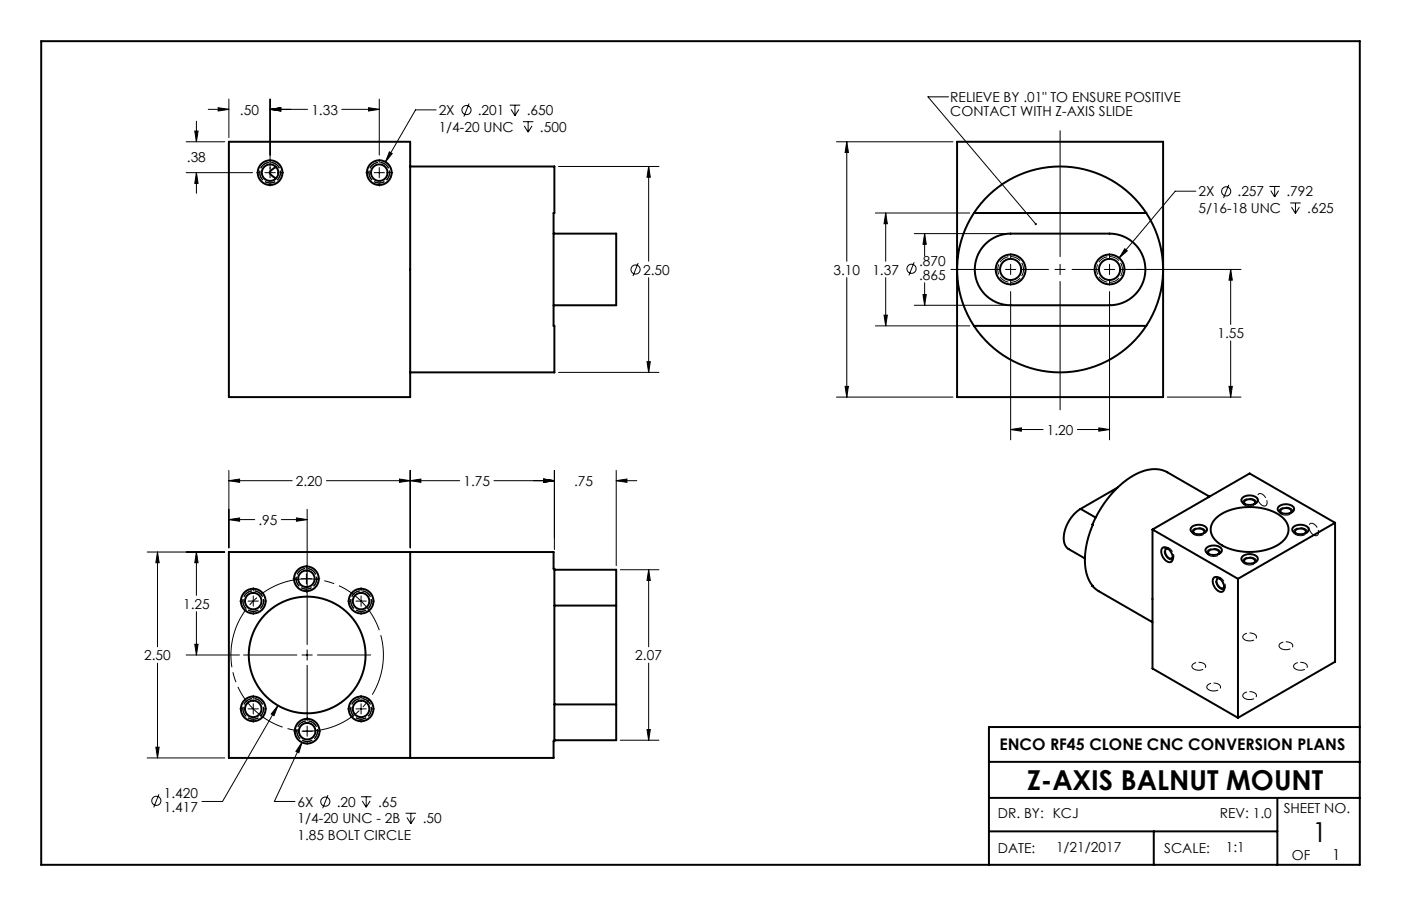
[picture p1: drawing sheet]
<svg xmlns="http://www.w3.org/2000/svg" width="432mm" height="279mm" viewBox="0 0 432 279" stroke-linecap="round" stroke-linejoin="round" font-family="sans-serif">
<g fill="none" stroke="#000" stroke-width=".31">
<path d="M60.5 37.4v6.3M64.2 33.7h6.3M67.2 33.2l3.3 .5-3.3 .5zM70.5 30.5v12M83.2 33.7l3.3-.5v1zM83.2 30.5v24.3M83.2 33.7h11.6M105.3 33.7h11.6M113.6 33.2l3.3 .5-3.3 .5zM116.9 30.5v17.3M134.4 33.9h-6.3l-9.3 16M144.6 31.9l-1.6 4.1"/>
<path d="M157.1 32.4h3.2M157.5 33.7l1.2 2M158.7 32.4v3.3M159.9 33.7l-1.2 2M161.2 37.5h3.2M161.6 38.8l1.2 2M162.8 37.5v3.3M164 38.8l-1.2 2M292.4 29.9h-6.4l33.2 39.2M57.4 43.7h11.9M57.4 53.2h20.4M60 40.4h1l-.5 3.3z"/>
<path d="M60.5 53.2l.5 3.3h-1zM60.5 53.2v6.4M79.1 53.2h1M81.7 53.2h3.1M83.2 56.4v1M86.4 53.2h1M112.8 53.2h.9M115.3 53.2h3.2M116.9 49.1v1M116.9 51.7v3.1M116.9 56.4v1M120 46.8l.9 .5-2.1 2.6z"/>
<path d="M120.1 53.2h.9M172.1 51.3h31M199.9 51.3l.5 3.3h-1zM199.9 51.3v29.2M257.8 43.7h35.9M261 43.7l.5 3.3h-1zM261 43.7v36.9M326.7 40.3v38.9M368.6 59h-6.4l-17.3 20.6M378.7 57l-1.6 4M391.3 57.5h3.2M391.7 58.8l1.2 1.9"/>
<path d="M392.9 57.5v3.2M394.1 58.8l-1.2 1.9M269.8 65.7h29.1M273 65.7l.5 3.3h-1zM273 65.7v14.9M281.8 72h28.4M285 72l.5 3.3h-1zM285 72v7M311.5 78.2v1.7M342 78.2v1.7M346.7 76.7l.7 .7-2.5 2.2zM397.7 62.6h3.2"/>
<path d="M398.1 63.9l1.2 1.9M399.3 62.6v3.2M400.5 63.9l-1.2 1.9M196.7 81.1l-1.6 4M199.9 85.6v29.2M261 85.6v36.9M272.5 97.2h1l-.5 3.3zM273 85.6v14.9M281.7 80.9l-1.6 4M281.8 94.1h28.4M284.5 90.8h1l-.5 3.3zM285 87.2v6.9"/>
<path d="M293.1 83.1h15.2M309.9 83.1h3.2M311.5 81.5v3.2M311.5 86.3v1.6M311.5 89.9v45.7M314.7 83.1h8.5M325.1 83.1h3.2M326.7 81.5v3.2M326.7 86.8v39.6M330.4 83.1h8.4M340.4 83.1h3.2M342 81.5v3.2"/>
<path d="M342 86.3v1.6M342 89.9v45.7M345.1 83.1h37.4M379.3 83.1l.5 3.3h-1zM379.3 83.1v17M172.1 114.8h31M199.4 111.5h1l-.5 3.3zM260.5 119.2h1l-.5 3.3zM269.8 100.5h29.1M378.8 119.2h1l-.5 3.3zM379.3 105.1v17.4M257.8 122.5h35.9"/>
<path d="M311.5 132.5l3.3-.5v1zM311.5 132.5h10M332 132.5h10M338.7 132l3.3 .5-3.3 .5zM359.7 122.5h22.8M70.5 148.2l3.3-.5v1zM70.5 145.1v23.9M70.5 148.2h19.5M91.4 159.7l3.3 .5-3.3 .5zM94.7 157.1v24M100.6 148.2h41.1M123.1 147.7l3.3 .5-3.3 .5z"/>
<path d="M126.4 148.2l3.3-.5v1zM126.4 145.1v23.9M152.2 148.2h18.7M167.6 147.7l3.3 .5-3.3 .5zM170.9 145.1v24.4M189.9 148.2l3.3-.5v1zM189.9 148.2h6.4M189.9 145.1v29.3M45.4 170.2h23.9M48.5 170.2l.5 3.3h-1zM48.5 170.2v29.3M60.5 170.2l.5 3.3h-1z"/>
<path d="M60.5 170.2v13.4M70.5 160.2l3.3-.5v1zM70.5 160.2h8M86.7 160.2h8M90.3 178.5h1M92.9 178.5h3.1M94.4 174.4v.9M94.4 176.9v3.2M97.6 178.5h1M191.2 175.7h11.9M199.9 175.7l.5 3.3h-1zM199.9 175.7v23.8"/>
<path d="M60 198.7h1l-.5 3.3zM60.5 188.6v13.4M73.9 185.4h1M76.5 185.4h3.1M78.1 181.2v1M78.1 183.8v3.2M78.1 188.5v1M81.2 185.4h1M94.4 181.7v.9M94.7 182.4v16.4M107.1 185.4h1M109.7 185.4h3.2"/>
<path d="M111.3 181.2v1M111.3 183.8v3.2M111.3 188.5v1M114.5 185.4h.9M48.5 204.5v29.2M57.4 202h16.4M73.9 218.6h1M75.1 202h16.4M76.5 218.6h3.1M78.1 214.5v.9M78.1 217v3.2M81.2 218.6h1"/>
<path d="M85.7 217.6l-1.2 3.1-.9-.5zM85.7 217.6l-17.1 29.6h-6.4M93.1 202h3.2M94.7 200.4v3.2M94.7 205.2v17.1M97.8 202h16.5M107.1 218.6h1M109.7 218.6h3.2M111.3 214.5v.9M111.3 217v3.2M114.5 218.6h.9M199.9 204.5v23.8"/>
<path d="M45.4 233.7h23.9M48 230.4h1l-.5 3.3zM78.1 221.8v.9M90.5 225.5h1M93.1 228.9l-1 3.2-.9-.4zM93.1 228.9l-8.5 18.3h6.3M93.1 225.5h3.2M94.7 223.9v3.2M94.7 228.7v.9M97.8 225.5h1M111.3 221.8v.9M191.2 228.3h11.9"/>
<path d="M199.4 225h1l-.5 3.3zM49 244.9l-1.6 4.1M101.1 245.2l-1.6 4M111.2 245.7h3.3M111.7 247l1.2 1.9M112.9 245.7v3.2M114.1 247l-1.2 1.9M125 250.8h3.2M125.4 252.1l1.2 1.9M126.6 250.8v3.2M127.8 252.1l-1.2 1.9"/>
<circle cx="143.8" cy="33.9" r="1.41"/>
<circle cx="377.9" cy="59" r="1.41"/>
<circle cx="195.9" cy="83.1" r="1.41"/>
<circle cx="280.9" cy="82.9" r="1.41"/>
<circle cx="48.2" cy="247" r="1.41"/>
<circle cx="100.3" cy="247.2" r="1.41"/>
</g>
<path d="M117.1 195.1a23.5 23.5 0 0 0-39.3-9.4 23.5 23.5 0 0 0 10.7 39 23.5 23.5 0 0 0 29-28.3l-.4-1.3" fill="none" stroke="#000" stroke-width=".31" stroke-dasharray="19 1.6 3.2 1.6" stroke-dashoffset="24.6" stroke-linecap="butt"/>
<g fill="none" stroke="#000" stroke-width=".31" stroke-dasharray="3.2 .8" stroke-dashoffset="1.5" stroke-linecap="butt">
<path d="M83.2 56.4a3.2 3.2 0 0 0 2.8-4.7 3.2 3.2 0 0 0-5.4-.2 3.2 3.2 0 0 0 2.4 4.9h.2M83.2 56.4a3.2 3.2 0 0 1-2.7-4.7 3.2 3.2 0 0 1 5.4-.2 3.2 3.2 0 0 1-2.4 4.9h-.3M116.9 56.4a3.2 3.2 0 0 0 2.8-4.7 3.2 3.2 0 0 0-5.5-.2 3.2 3.2 0 0 0 2.4 4.9h.3M116.9 56.4a3.2 3.2 0 0 1-2.8-4.7 3.2 3.2 0 0 1 5.5-.2 3.2 3.2 0 0 1-2.5 4.9h-.2M78.1 188.5a3.2 3.2 0 0 0 2.7-4.6 3.2 3.2 0 0 0-5.4-.3 3.2 3.2 0 0 0 2.4 4.9h.3M78.1 188.5a3.2 3.2 0 0 1-2.8-4.6 3.2 3.2 0 0 1 5.4-.3 3.2 3.2 0 0 1-2.4 4.9h-.2M94.4 181.7a3.2 3.2 0 0 0 2.8-4.7 3.2 3.2 0 0 0-5.4-.2 3.2 3.2 0 0 0 2.4 4.9h.2M94.4 181.7a3.2 3.2 0 0 1-2.7-4.7 3.2 3.2 0 0 1 5.4-.2 3.2 3.2 0 0 1-2.4 4.9h-.3M111.3 188.5a3.2 3.2 0 0 0 2.8-4.6 3.2 3.2 0 0 0-5.5-.3 3.2 3.2 0 0 0 2.4 4.9h.3M111.3 188.5a3.2 3.2 0 0 1-2.8-4.6 3.2 3.2 0 0 1 5.5-.3 3.2 3.2 0 0 1-2.5 4.9h-.2M78.1 221.8a3.2 3.2 0 0 0 2.7-4.7 3.2 3.2 0 0 0-5.4-.2 3.2 3.2 0 0 0 2.4 4.9h.3M78.1 221.8a3.2 3.2 0 0 1-2.8-4.7 3.2 3.2 0 0 1 5.4-.2 3.2 3.2 0 0 1-2.4 4.9h-.2"/>
<path d="M94.7 228.7a3.2 3.2 0 0 0 2.8-4.7 3.2 3.2 0 0 0-5.5-.2 3.2 3.2 0 0 0 2.4 4.9h.3M94.7 228.7a3.2 3.2 0 0 1-2.8-4.7 3.2 3.2 0 0 1 5.4-.2 3.2 3.2 0 0 1-2.4 4.9h-.2M111.3 221.8a3.2 3.2 0 0 0 2.8-4.7 3.2 3.2 0 0 0-5.5-.2 3.2 3.2 0 0 0 2.4 4.9h.3M111.3 221.8a3.2 3.2 0 0 1-2.8-4.7 3.2 3.2 0 0 1 5.5-.2 3.2 3.2 0 0 1-2.5 4.9h-.2"/>
</g>
<path d="M315.5 83.1a4 4 0 0 1-5.9 3.5 4 4 0 0 1-.3-6.8 4 4 0 0 1 6.1 3l.1 .3M345.9 83.1a4 4 0 0 1-5.8 3.5 4 4 0 0 1-.3-6.9 4 4 0 0 1 6.1 3.1v.3" fill="none" stroke="#000" stroke-width=".31" stroke-dasharray="3.2 .8" stroke-dashoffset="1" stroke-linecap="butt"/>
<g fill="none" stroke="#000" stroke-width=".31" stroke-dasharray="3.2 .8" stroke-dashoffset=".2" stroke-linecap="butt">
<path d="M383.6 155.8a1.06 1.06 0 0 1-.5-1.3 1.06 1.06 0 0 1 1.2-.7 1.99 1.99 0 0 1 2.9 1.4 2.78 2.78 0 0 1-3.6 .6M389 155.9a1.06 1.06 0 0 0 1.4-.2 1.06 1.06 0 0 0 0-1.4 1.99 1.99 0 0 0-2.6-1.8 2.78 2.78 0 0 0 1.2 3.4M394.8 158.5a1.06 1.06 0 0 1-.5-1.3 1.06 1.06 0 0 1 1.2-.7 1.99 1.99 0 0 1 2.9 1.4 2.78 2.78 0 0 1-3.6 .6M360.3 172.5a2.52 2.52 0 0 1-1.1-3.6 2.44 2.44 0 0 1 2.1 3.7l-1-.1M368 164.8a1.01 1.01 0 0 1-.6-1.1 1.01 1.01 0 0 1 1.1-.8 2.2 2.2 0 0 1 3.1 1.2 2.63 2.63 0 0 1-3.6 .7M372.6 171.2a1.06 1.06 0 0 1-.6-1.3 1.06 1.06 0 0 1 1.3-.7 1.99 1.99 0 0 1 2.8 1.4 2.78 2.78 0 0 1-3.5 .6M383.6 173.9a1.06 1.06 0 0 1-.5-1.3 1.06 1.06 0 0 1 1.2-.7 1.99 1.99 0 0 1 2.9 1.4 2.78 2.78 0 0 1-3.6 .6M399.3 164.8a1.06 1.06 0 0 1-.5-1.3 1.06 1.06 0 0 1 1.2-.7 1.99 1.99 0 0 1 2.9 1.4 2.78 2.78 0 0 1-3.6 .6M404.9 165a1.06 1.06 0 0 0 1.4-.2 1.06 1.06 0 0 0 0-1.4 1.99 1.99 0 0 0-2.6-1.8 2.78 2.78 0 0 0 1.2 3.4M376.2 181.6a2.52 2.52 0 0 1-1.1-3.5 2.44 2.44 0 0 1 2.1 3.6l-1-.1M383.6 197.3a2.53 2.53 0 0 0 3.7-.9 2.44 2.44 0 0 0-4.3 0l.6 .9M368 206.3a2.52 2.52 0 0 0 3.6-.8 2.44 2.44 0 0 0-4.2 0l.6 .8"/>
<path d="M372.6 212.7a2.53 2.53 0 0 0 3.6-.8 2.44 2.44 0 0 0-4.3 0l.7 .8M383.6 215.4a2.53 2.53 0 0 0 3.7-.9 2.44 2.44 0 0 0-4.3 0l.6 .9M394.8 200a2.53 2.53 0 0 0 3.6-.9 2.44 2.44 0 0 0-4.2 0l.6 .9M399.3 206.3a2.53 2.53 0 0 0 3.6-.8 2.44 2.44 0 0 0-4.2 0l.6 .8"/>
</g>
<g fill="none" stroke="#000" stroke-width=".61">
<path d="M12.7 12.7h406.4v254h-406.4zM70.5 43.7h55.9v78.8h-55.9zM85.1 51.5l-1.4 1-.6 .7 .7 1 1.3 .8M126.4 51.3h44.5v14.4h-.3v34.8h.3v14.3h-44.5M295 43.7h63.5v78.8h-63.5zM170.6 72h19.3v22.1h-19.3M300.2 65.7a31.8 31.8 0 0 1 53.1 0M300.2 65.7a31.8 31.8 0 0 0 0 34.8M300.2 65.7h53.1M303.5 75.5a11.1 11.1 0 0 1 8-3.5h30.5a11.1 11.1 0 0 1 11 11.1 11.1 11.1 0 0 1-11 11h-30.5a11.1 11.1 0 0 1-10.2-6.6 11.1 11.1 0 0 1 2.2-12zM353.3 65.7a31.8 31.8 0 0 1 0 34.8M300.2 100.5a31.8 31.8 0 0 0 53.1 0"/>
<path d="M300.2 100.5h53.1M333.1 156.9a10.9 10.9 0 0 0-5.1 10.5l.6 1.3 .7 .6 5.1 2.9M333.1 156.9l4.6 2.7M344.5 150.4l-11.4 6.5M372.8 153.1l-13-7.4a10.5 10.5 0 0 0-10.6 1 32.2 32.2 0 0 0-14.8 27.5 11.5 11.5 0 0 0 2.4 6.6l-.1-.1M374.8 159.8a17.2 17.2 0 0 1 15.4-2.8 8.9 8.9 0 0 1 6.8 5.4 5.6 5.6 0 0 1-3.5 5.9 18.3 18.3 0 0 1-18.1-.9 4.7 4.7 0 0 1-.6-7.6zM383 153.5a3.4 3.4 0 0 1 4.6 .5 1.88 1.88 0 0 1-2.3 1.7 2.04 2.04 0 0 1-2.6-1.8zM383.7 155.5a.83 .83 0 0 1-.1-1 .83 .83 0 0 1 .8-.4 1.81 1.81 0 0 1 2.4 .9l-.2 .5M394.2 156.2a3.4 3.4 0 0 1 4.6 .5 1.88 1.88 0 0 1-2.3 1.7 2.04 2.04 0 0 1-2.6-1.8zM394.9 158.2a.83 .83 0 0 1-.2-1 .83 .83 0 0 1 .9-.4 1.81 1.81 0 0 1 2.4 .9l-.2 .5M70.5 170.2h100.1v5.2h.3v53.1h-.3v5.2h-100.1zM126.4 170.2v63.5"/>
<path d="M170.9 175.7h19v52.6h-19M355.2 163.3v42.9l26.3 15.2M355.2 163.3l26.3 15.2M358.2 169.1a1.88 1.88 0 0 1 2.7 1.1 2.04 2.04 0 0 1-.3 3.2 3.2 3.2 0 0 1-2.4-4.3zM360 169.2a.86 .86 0 0 0-.9 .4 .86 .86 0 0 0 .1 1.1 1.62 1.62 0 0 0 2.1 1.4l.2-.4M367.3 162.5a3.4 3.4 0 0 1 4.7 .5 1.88 1.88 0 0 1-2.4 1.8 2.03 2.03 0 0 1-2.6-1.8zM368 164.5a.83 .83 0 0 1-.1-.9 .83 .83 0 0 1 .8-.5 1.81 1.81 0 0 1 2.5 .9l-.3 .5M371.9 168.9a3.4 3.4 0 0 1 4.7 .5 1.88 1.88 0 0 1-2.4 1.8 2.04 2.04 0 0 1-2.6-1.9zM372.6 170.9a.83 .83 0 0 1-.1-.9 .83 .83 0 0 1 .8-.5 1.81 1.81 0 0 1 2.5 .9l-.3 .5M374.1 178.2a1.89 1.89 0 0 1 2.6 1.2 2.04 2.04 0 0 1-.2 3.1 3.2 3.2 0 0 1-2.4-4.3zM375.9 178.4a.86 .86 0 0 0-1 .4 .86 .86 0 0 0 .2 1 1.62 1.62 0 0 0 2 1.5l.2-.4M381.5 178.5v42.9"/>
<path d="M383 171.5a3.4 3.4 0 0 1 4.6 .6 1.88 1.88 0 0 1-2.3 1.7 2.04 2.04 0 0 1-2.6-1.8zM383.7 173.5a.83 .83 0 0 1-.1-.9 .83 .83 0 0 1 .8-.5 1.81 1.81 0 0 1 2.4 1l-.2 .4M398.7 162.5a3.4 3.4 0 0 1 4.6 .5 1.88 1.88 0 0 1-2.3 1.8 2.04 2.04 0 0 1-2.7-1.8zM399.4 164.5a.83 .83 0 0 1-.2-.9 .83 .83 0 0 1 .8-.5 1.81 1.81 0 0 1 2.5 .9l-.3 .5M411.5 161.2l-30 17.3M411.5 161.2l-26.4-15.2-29.9 17.3M411.5 161.2v42.9l-30 17.3M170.9 186.7h19M336.7 180.7l1.9 1.6 16.6 9.6M336.7 180.7h.1M170.9 217.2h19M304.8 234.9h114.3"/>
<path d="M419.1 224.2h-114.3v42.5M304.8 256.4h88.9M304.8 246.1h114.3M355.6 256.4v10.3M393.7 246.1v20.6"/>
<circle cx="83.2" cy="53.2" r="2.55"/>
<circle cx="83.2" cy="53.2" r="3.8"/>
<circle cx="116.9" cy="53.2" r="3.8"/>
<circle cx="116.9" cy="53.2" r="2.55"/>
<circle cx="311.5" cy="83.1" r="3.3"/>
<circle cx="311.5" cy="83.1" r="4.6"/>
<circle cx="342" cy="83.1" r="4.6"/>
<circle cx="342" cy="83.1" r="3.3"/>
<circle cx="94.4" cy="178.5" r="3.8"/>
<circle cx="94.4" cy="178.5" r="2.55"/>
<circle cx="78.1" cy="185.4" r="2.55"/>
<circle cx="78.1" cy="185.4" r="3.8"/>
<circle cx="111.3" cy="185.4" r="2.55"/>
<circle cx="111.3" cy="185.4" r="3.8"/>
<circle cx="78.1" cy="218.6" r="2.55"/>
<circle cx="78.1" cy="218.6" r="3.8"/>
<circle cx="94.7" cy="202" r="18"/>
<circle cx="111.3" cy="218.6" r="2.55"/>
<circle cx="111.3" cy="218.6" r="3.8"/>
<circle cx="94.7" cy="225.5" r="3.8"/>
<circle cx="94.7" cy="225.5" r="2.55"/>
</g>
<g fill="#000">
<path d="M319 68.9h.5v.5l-.3-.3 .3 .3-.5-.1z"/>
<path d="M199.9 51.3l.5 3.3h-1zM199.4 111.5h1l-.5 3.3zM83.2 33.7l3.3-.5v1zM113.6 33.2l3.3 .5-3.3 .5zM60 40.4h1l-.5 3.3zM60.5 53.2l.5 3.3h-1zM67.2 33.2l3.3 .5-3.3 .5zM83.2 33.7l3.3-.5v1zM120 46.8l-1.2 3.1 2.1-2.6zM285 72l.5 3.3h-1zM284.5 90.8h1l-.5 3.3zM273 65.7l.5 3.3h-1zM272.5 97.2h1l-.5 3.3zM261 43.7l.5 3.3h-1zM260.5 119.2h1l-.5 3.3zM379.3 83.1l.5 3.3h-1zM378.8 119.2h1l-.5 3.3zM346.7 76.7l-1.8 2.9 2.5-2.2zM48 230.4h1l-.5 3.3zM48.5 170.2l.5 3.3h-1zM60 198.7h1l-.5 3.3zM60.5 170.2l.5 3.3h-1zM70.5 160.2l3.3-.5v1zM91.4 159.7l3.3 .5-3.3 .5zM199.4 225h1l-.5 3.3zM199.9 175.7l.5 3.3h-1zM70.5 148.2l3.3-.5v1zM123.1 147.7l3.3 .5-3.3 .5zM126.4 148.2l3.3-.5v1zM167.6 147.7l3.3 .5-3.3 .5zM93.1 228.9l-1.9 2.8 .9 .4zM167.6 147.7l3.3 .5-3.3 .5zM189.9 148.2l3.3-.5v1zM85.7 217.6l-2.1 2.6 .9 .5z"/>
<path d="M311.5 132.5l3.3-.5v1zM338.7 132l3.3 .5-3.3 .5z"/>
</g>
<g font-size="8.5">
<text x="316.6" y="243.6">Z-AXIS BALNUT MOUNT</text>
<text x="404.4" y="259.5">1</text>
</g>
<text font-size="4.9" x="308" y="231.1">ENCO RF45 CLONE CNC CONVERSION PLANS</text>
<text font-size="4.7" x="410.6" y="265.4">1</text>
<g font-size="4.2">
<text x="74" y="35.3">.50</text>
<text x="96" y="35.3">1.33</text>
<text x="135.2" y="35.5">2X</text>
<text x="147.3" y="35.5">.201</text>
<text x="162.4" y="35.5">.650</text>
<text x="292.9" y="31.5">RELIEVE BY .01&quot; TO ENSURE POSITIVE</text>
<text x="292.9" y="35.6">CONTACT WITH Z-AXIS SLIDE</text>
<text x="135.2" y="40.6">1/4-20 UNC</text>
<text x="166.4" y="40.6">.500</text>
<text x="57.6" y="50.1">.38</text>
<text x="369.4" y="65.7">5/16-18 UNC</text>
<text x="369.4" y="60.6">2X</text>
<text x="381.4" y="60.6">.257</text>
<text x="396.5" y="60.6">.792</text>
<text x="402.9" y="65.7">.625</text>
<text x="283.3" y="82.2">.870</text>
<text x="198.2" y="84.7">2.50</text>
<text x="256.9" y="84.7">3.10</text>
<text x="268.9" y="84.7">1.37</text>
<text x="283.3" y="86.3">.865</text>
<text x="375.2" y="104.2">1.55</text>
<text x="322.7" y="134.1">1.20</text>
<text x="91.2" y="149.8">2.20</text>
<text x="142.8" y="149.8">1.75</text>
<text x="176.9" y="149.8">.75</text>
<text x="79.7" y="161.8">.95</text>
<text x="56.4" y="187.7">1.25</text>
<text x="44.4" y="203.6">2.50</text>
<text x="195.8" y="203.6">2.07</text>
<text x="50.5" y="246.2">1.420</text>
<text x="50.5" y="250.4">1.417</text>
<text x="91.7" y="248.8">6X</text>
<text x="103.8" y="248.8">.20</text>
<text x="116.5" y="248.8">.65</text>
<text x="395.6" y="250.7">SHEET NO.</text>
<text x="91.7" y="253.9">1/4-20 UNC - 2B</text>
<text x="130.3" y="253.9">.50</text>
<text x="307.6" y="252.3">DR. BY: KCJ</text>
<text x="376" y="252.3">REV: 1.0</text>
<text x="91.7" y="259">1.85 BOLT CIRCLE</text>
<text x="307.6" y="263">DATE:</text>
<text x="325.5" y="262.8">1/21/2017</text>
<text x="358.8" y="263">SCALE:</text>
<text x="377.8" y="262.8">1:1</text>
<text x="398.2" y="265.1">OF</text>
</g>
</svg>
